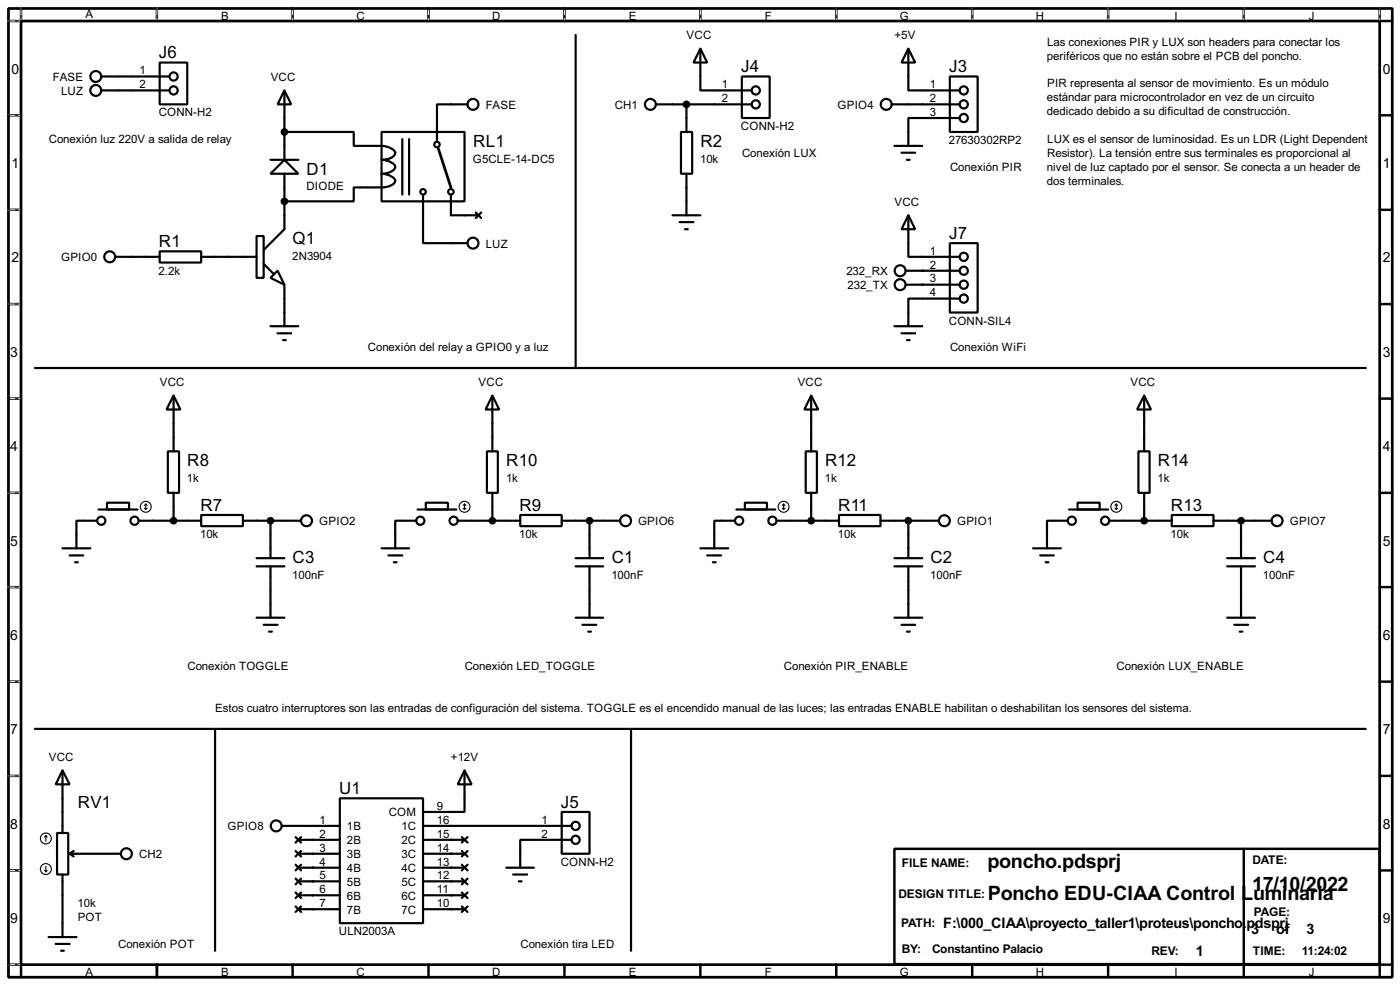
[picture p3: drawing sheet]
<svg xmlns="http://www.w3.org/2000/svg" width="256mm" height="180mm" viewBox="0 0 256 180" stroke-linecap="round" stroke-linejoin="round" font-family="sans-serif">
<path d="M1.6 1.6h253.5v177.3h-253.5zM3.9 3.9h248.9v172.7h-248.9zM80.3 27.2l2.3 7.1" fill="none" stroke="#000" stroke-width=".5"/>
<g fill="none" stroke="#000" stroke-width=".45">
<path d="M3.9 1.6v2.3h-2.3M28.8 1.6v2.3M53.6 1.6v2.3M78.5 1.6v2.3M103.4 1.6v2.3M128.3 1.6v2.3M153.2 1.6v2.3M178.1 1.6v2.3M203 1.6v2.3M227.9 1.6v2.3M252.8 1.6v2.3h2.3M1.6 21.1h2.3"/>
<path d="M1.6 38.4h2.3M252.8 21.1h2.3M252.8 38.4h2.3M1.6 55.7h2.3M252.8 55.7h2.3M1.6 73h2.3M252.8 73h2.3M1.6 90.2h2.3M252.8 90.2h2.3M1.6 107.5h2.3M252.8 107.5h2.3M1.6 124.8h2.3"/>
<path d="M252.8 124.8h2.3M1.6 142h2.3M1.6 159.3h2.3M163.9 155.4h88.9v21.1h-88.9zM227.9 155.4v21.1M252.8 142h2.3M252.8 159.3h2.3M1.6 176.6h2.3v2.3M28.8 176.6v2.3M53.6 176.6v2.3M78.5 176.6v2.3M103.4 176.6v2.3"/>
<path d="M128.3 176.6v2.3M153.2 176.6v2.3M178.1 176.6v2.3M203 176.6v2.3M227.9 176.6v2.3M255.1 176.6h-2.3v2.3"/>
</g>
<g fill="none" stroke="#fff" stroke-width=".18">
<path d="M1.3 3.9h2.3M3.9 1.3v2.3M28.8 1.3v2.3M53.6 1.3v2.3M78.5 1.3v2.3M103.4 1.3v2.3M128.3 1.3v2.3M153.2 1.3v2.3M178.1 1.3v2.3M203 1.3v2.3M227.9 1.3v2.3M252.8 1.3v2.3"/>
<path d="M1.3 21.1h2.3M1.3 38.4h2.3M1.3 55.7h2.3M1.3 73h2.3M1.3 90.2h2.3M1.3 107.5h2.3M1.3 124.8h2.3M1.3 142h2.3M1.3 159.3h2.3M1.3 176.6h2.3"/>
</g>
<g fill="none" stroke="#000" stroke-width=".18" stroke-dasharray=".5 1">
<path d="M1.3 3.9h2.3M3.9 1.3v2.3M28.8 1.3v2.3M53.6 1.3v2.3M78.5 1.3v2.3M103.4 1.3v2.3M128.3 1.3v2.3M153.2 1.3v2.3M178.1 1.3v2.3M203 1.3v2.3M227.9 1.3v2.3M252.8 1.3v2.3"/>
<path d="M1.3 21.1h2.3M1.3 38.4h2.3M1.3 55.7h2.3M1.3 73h2.3M1.3 90.2h2.3M1.3 107.5h2.3M1.3 124.8h2.3M1.3 142h2.3M1.3 159.3h2.3M1.3 176.6h2.3"/>
</g>
<g fill="none" stroke="#000" stroke-width=".4">
<path d="M18.6 14h12.4M18.6 16.6h12.4M29.3 11.5h5v7.6h-5zM52.1 16.6l1.3 2.5h-2.5zM52.1 16.6v12.7M85.7 19.1h-5.6v6.9M105.5 6.4v61M120.2 19.1h17.5M125.8 19.1v5.1M128.3 8.9l1.3 2.6h-2.5zM128.3 8.9v7.7h9.4M135.9 14h5.1v7.6h-5.1z"/>
<path d="M163.4 19.1h12.4M166.4 8.9l1.3 2.6h-2.5zM166.4 8.9v7.7h9.4M174 14h5.1v10.2h-5.1zM49.6 29.3h5.1M52.1 29.3l2.6 2.5h-5.1zM52.1 24.2h12.7v2.5h2.6a6.9 6.9 0 0 1 4.2 .4 .89 .89 0 0 1 .8 .9 .89 .89 0 0 1-.8 .9l-1.7 .4a2.65 2.65 0 0 1 2.5 1.2 2.29 2.29 0 0 1-2.5 1.3 2.65 2.65 0 0 1 2.5 1.3 2.27 2.27 0 0 1-2.5 1.2h-5.1v2.6h-12.7M52.1 31.8v10.2l-3.8 3.8M69.9 24.2h15.2v12.7h-15.2zM73.7 25.5v10.1M75 25.5v10.1M77.5 35.6v8.9h8.2"/>
<path d="M82.6 35.6v3.8h5.1M87.2 38.9l1 1M88.2 38.9l-1 1M123.2 39.4h5.1M124.8 24.2h2v7.6h-2zM125.8 31.8v7.6M163.9 26.7h5.1M165.2 28h2.5M166.2 29.3h.5M166.4 39.4l1.3 2.6h-2.5zM166.4 39.4v7.6h9.4M175.8 21.6h-9.4v5.1"/>
<path d="M21.1 47h8.2M29.3 46h7.6v2.1h-7.6zM36.9 47h10.1M47 43.2h1.3v7.7h-1.3zM48.3 48.3l1.8 1.8M49.6 50.9l1.3-1.3 1.2 2.5zM49.6 59.7h5.1M52.1 52.1v7.6M124.5 40.7h2.6M125.5 42h.5M163.9 59.7h5.1M165.9 49.6h9.9"/>
<path d="M165.9 52.1h9.9M174 44.5h5.1v12.7h-5.1zM175.8 54.7h-9.4v5M6.4 67.4h243.8M31.8 72.4l1.3 2.6h-2.6zM31.8 72.4v10.2M50.9 61h2.5M51.9 62.3h.5M90.2 72.4l1.3 2.6h-2.5zM90.2 72.4v10.2M148.6 72.4l1.3 2.6h-2.5zM148.6 72.4v10.2"/>
<path d="M165.2 61h2.5M166.2 62.3h.5M209.6 72.4l1.3 2.6h-2.6zM209.6 72.4v10.2M17.8 95.3h-3.8v5.1M18.1 93.3h7.1M19.6 92h4.1v1.3h-4.1zM25.5 95.3h11.4M30.8 82.6h2v7.6h-2zM31.8 90.2v5.1M36.9 94.3h7.6v2h-7.6zM44.5 95.3h10.7"/>
<path d="M49.6 95.3v6.9M76.3 95.3h-3.9v5.1M76.5 93.3h7.1M78 92h4.1v1.3h-4.1zM83.9 95.3h11.4M89.2 82.6h2v7.6h-2zM90.2 90.2v5.1M95.3 94.3h7.6v2h-7.6zM102.9 95.3h10.7M108 95.3v6.9M134.7 95.3h-3.8v5.1M134.9 93.3h7.1"/>
<path d="M136.5 92h4v1.3h-4zM142.3 95.3h11.4M147.6 82.6h2.1v7.6h-2.1zM148.6 90.2v5.1M153.7 94.3h7.6v2h-7.6zM161.3 95.3h10.7M166.4 95.3v6.9M195.6 95.3h-3.8v5.1M195.9 93.3h7.1M197.4 92h4.1v1.3h-4.1zM203.3 95.3h11.4M208.6 82.6h2v7.6h-2z"/>
<path d="M209.6 90.2v5.1M214.7 94.3h7.6v2h-7.6zM222.3 95.3h10.7M227.4 95.3v6.9M11.5 100.4h5.1M12.8 101.7h2.5M13.8 102.9h.5M47 102.2h5.1M47 103.7h5.1M47 113.1h5.1M48.3 114.4h2.6M49.3 115.6h.5"/>
<path d="M49.6 103.7v9.4M69.9 100.4h5.1M71.2 101.7h2.5M72.2 102.9h.5M105.5 102.2h5M105.5 103.7h5M105.5 113.1h5M106.7 114.4h2.6M107.8 115.6h.5M108 103.7v9.4M128.3 100.4h5.1M129.6 101.7h2.5"/>
<path d="M130.6 102.9h.5M163.9 102.2h5.1M163.9 103.7h5.1M163.9 113.1h5.1M165.2 114.4h2.5M166.2 115.6h.5M166.4 103.7v9.4M189.3 100.4h5.1M190.6 101.7h2.5M191.6 102.9h.5M224.8 102.2h5.1M224.8 103.7h5.1"/>
<path d="M224.8 113.1h5.1M226.1 114.4h2.6M227.1 115.6h.5M227.4 103.7v9.4M6.4 133.4h243.8M39.4 133.4v40.6M115.6 133.4v40.6M10.5 152.5h2v7.6h-2zM11.5 141l1.3 2.6h-2.6zM11.5 141v11.5M12.8 156.3h9.4M12.8 156.3l.7 .5"/>
<path d="M13.5 155.8l-.7 .5M51.6 151.2h10.7M54.2 153.2l1 1M54.2 155.8l1 1M54.2 158.3l1 1M54.7 156.3h7.6M54.7 153.7h7.6M54.7 158.8h7.6M55.2 153.2l-1 1M55.2 155.8l-1 1M55.2 158.3l-1 1M62.3 146.1h15.2v22.9h-15.2z"/>
<path d="M77.5 156.3h7.6M77.5 151.2h27.2M77.5 153.7h7.6M77.5 158.8h7.6M84.6 153.2l1.1 1M84.6 155.8l1.1 1M84.6 158.3l1.1 1M85.1 141l1.3 2.6h-2.5zM85.1 141v7.6h-7.6M85.7 153.2l-1.1 1M85.7 155.8l-1.1 1M85.7 158.3l-1.1 1"/>
<path d="M92.8 158.8h5M102.9 148.6h5.1v7.7h-5.1zM104.7 153.7h-9.4v5.1M8.9 171.5h5.1M10.2 172.8h2.6M11.2 174h.5M11.5 160.1v11.4M54.2 160.8l1 1.1M54.2 163.4l1 1M54.2 165.9l1 1M54.7 161.3h7.6M54.7 163.9h7.6"/>
<path d="M54.7 166.4h7.6M55.2 160.8l-1 1.1M55.2 163.4l-1 1M55.2 165.9l-1 1M77.5 161.3h7.6M77.5 163.9h7.6M77.5 166.4h7.6M84.6 160.8l1.1 1.1M84.6 163.4l1.1 1M84.6 165.9l1.1 1M85.7 160.8l-1.1 1.1M85.7 163.4l-1.1 1"/>
<path d="M85.7 165.9l-1.1 1M94 160.1h2.6M95.1 161.3h.5"/>
<circle cx="17.5" cy="14" r="1"/>
<circle cx="17.5" cy="16.6" r="1"/>
<circle cx="31.8" cy="14" r=".75"/>
<circle cx="31.8" cy="16.6" r=".75"/>
<circle cx="86.6" cy="19.1" r="1"/>
<circle cx="119.1" cy="19.1" r="1"/>
<circle cx="138.4" cy="19.1" r=".75"/>
<circle cx="138.4" cy="16.6" r=".75"/>
<circle cx="162.3" cy="19.1" r="1"/>
<circle cx="176.5" cy="16.6" r=".75"/>
<circle cx="176.5" cy="19.1" r=".75"/>
<circle cx="77.5" cy="35.1" r=".5"/>
<circle cx="80" cy="26.5" r=".5"/>
<circle cx="82.6" cy="35.1" r=".5"/>
<circle cx="176.5" cy="21.6" r=".75"/>
<circle cx="20.1" cy="47" r="1"/>
<circle cx="86.6" cy="44.5" r="1"/>
<circle cx="164.9" cy="49.6" r="1"/>
<circle cx="164.9" cy="52.1" r="1"/>
<circle cx="176.5" cy="52.1" r=".75"/>
<circle cx="176.5" cy="54.7" r=".75"/>
<circle cx="176.5" cy="47" r=".75"/>
<circle cx="176.5" cy="49.6" r=".75"/>
<circle cx="18.5" cy="95.3" r=".75"/>
<circle cx="24.6" cy="95.3" r=".75"/>
<circle cx="56.1" cy="95.3" r="1"/>
<circle cx="77" cy="95.3" r=".75"/>
<circle cx="83.1" cy="95.3" r=".75"/>
<circle cx="114.6" cy="95.3" r="1"/>
<circle cx="135.4" cy="95.3" r=".75"/>
<circle cx="141.5" cy="95.3" r=".75"/>
<circle cx="173" cy="95.3" r="1"/>
<circle cx="196.3" cy="95.3" r=".75"/>
<circle cx="202.4" cy="95.3" r=".75"/>
<circle cx="233.9" cy="95.3" r="1"/>
<circle cx="23.1" cy="156.3" r="1"/>
<circle cx="50.6" cy="151.2" r="1"/>
<circle cx="105.4" cy="151.2" r=".75"/>
<circle cx="105.4" cy="153.7" r=".75"/>
</g>
<g fill="#000">
<circle cx="169" cy="49.6" r=".2"/>
<circle cx="169" cy="52.1" r=".2"/>
<circle cx="57.2" cy="153.7" r=".2"/>
<circle cx="57.2" cy="156.3" r=".2"/>
<circle cx="57.2" cy="158.8" r=".2"/>
<circle cx="82.6" cy="153.7" r=".2"/>
<circle cx="82.6" cy="156.3" r=".2"/>
<circle cx="82.6" cy="158.8" r=".2"/>
<circle cx="57.2" cy="163.9" r=".2"/>
<circle cx="57.2" cy="166.4" r=".2"/>
<circle cx="57.2" cy="161.3" r=".2"/>
<circle cx="82.6" cy="166.4" r=".2"/>
<circle cx="82.6" cy="161.3" r=".2"/>
<circle cx="82.6" cy="163.9" r=".2"/>
</g>
<g fill="#000" stroke="#000" stroke-width=".4">
<circle cx="125.7" cy="19.1" r=".5"/>
<circle cx="52.1" cy="24.2" r=".5"/>
<circle cx="52.1" cy="36.9" r=".5"/>
<circle cx="31.8" cy="95.3" r=".5"/>
<circle cx="49.5" cy="95.3" r=".5"/>
<circle cx="90.2" cy="95.3" r=".5"/>
<circle cx="108" cy="95.3" r=".5"/>
<circle cx="148.6" cy="95.3" r=".5"/>
<circle cx="166.4" cy="95.3" r=".5"/>
<circle cx="209.6" cy="95.3" r=".5"/>
<circle cx="227.3" cy="95.3" r=".5"/>
</g>
<g fill="none" stroke="#000" stroke-width=".2">
<path d="M26.5 93l.2 .3M26.7 92.3v1M26.7 92.3l-.2 .2M26.7 92.3l.3 .2M27 93l-.3 .3M84.9 93l.2 .3M85.1 92.3v1M85.1 92.3l-.2 .2M85.1 92.3l.3 .2M85.4 93l-.3 .3M143.3 93l.3 .3M143.6 92.3v1"/>
<path d="M143.6 92.3l-.3 .2M143.6 92.3l.2 .2M143.8 93l-.2 .3M204.3 93l.2 .3M204.5 92.3v1M204.5 92.3l-.2 .2M204.5 92.3l.3 .2M204.8 93l-.3 .3M8.2 159.3l.2 .3M8.4 153l-.2 .2M8.4 153l.3 .2M8.4 153v1"/>
<path d="M8.4 158.6v1M8.7 159.3l-.3 .3"/>
<circle cx="26.7" cy="92.8" r="1"/>
<circle cx="85.1" cy="92.8" r="1"/>
<circle cx="143.5" cy="92.8" r="1"/>
<circle cx="204.5" cy="92.8" r="1"/>
<circle cx="8.4" cy="159.1" r="1"/>
<circle cx="8.4" cy="153.5" r="1"/>
</g>
<g font-size="4.1">
<text x="180.9" y="158.9">poncho.pdsprj</text>
<text x="181" y="164.8">Poncho EDU-CIAA Control Luminaria</text>
<text x="229.4" y="163">17/10/2022</text>
</g>
<g font-size="3.5">
<text x="29.1" y="10.6">J6</text>
<text x="135.8" y="13.2">J4</text>
<text x="173.9" y="13.2">J3</text>
<text x="86.7" y="26.8">RL1</text>
<text x="128.3" y="26.8">R2</text>
<text x="56.2" y="31.9">D1</text>
<text x="29.1" y="45.2">R1</text>
<text x="53.6" y="44.6">Q1</text>
<text x="173.9" y="43.7">J7</text>
<text x="34.3" y="85.3">R8</text>
<text x="92.8" y="85.3">R10</text>
<text x="151.2" y="85.3">R12</text>
<text x="212.1" y="85.3">R14</text>
<text x="36.7" y="93.5">R7</text>
<text x="95.2" y="93.5">R9</text>
<text x="153.6" y="93.5">R11</text>
<text x="214.5" y="93.5">R13</text>
<text x="53.6" y="103.1">C3</text>
<text x="112.1" y="103.1">C1</text>
<text x="170.5" y="103.1">C2</text>
<text x="231.4" y="103.1">C4</text>
<text x="14.3" y="147.8">RV1</text>
<text x="62.1" y="145.3">U1</text>
<text x="102.8" y="147.8">J5</text>
</g>
<g font-size="3">
<text x="172.8" y="169.8">F:\000_CIAA\proyecto_taller1\proteus\poncho.</text>
<text x="228.4" y="169.8">pdsprj</text>
<text x="229.2" y="170.9">3</text>
<text x="233.8" y="170.9">of</text>
<text x="239.4" y="170.9">3</text>
<text x="219.1" y="174.9">1</text>
</g>
<g font-size="2.9">
<text x="2.1" y="13.5">0</text>
<text x="253.4" y="13.5">0</text>
<text x="2.1" y="30.7">1</text>
<text x="253.4" y="30.7">1</text>
<text x="2.1" y="48">2</text>
<text x="253.4" y="48">2</text>
<text x="1.9" y="65.3">3</text>
<text x="253.4" y="65.3">3</text>
<text x="1.9" y="82.5">4</text>
<text x="253.4" y="82.5">4</text>
<text x="1.9" y="99.9">5</text>
<text x="253.4" y="99.9">5</text>
<text x="1.9" y="117.1">6</text>
<text x="253.4" y="117.1">6</text>
<text x="1.9" y="134.4">7</text>
<text x="253.4" y="134.4">7</text>
<text x="1.9" y="151.7">8</text>
<text x="253.4" y="151.7">8</text>
<text x="1.9" y="168.9">9</text>
<text x="253.4" y="168.9">9</text>
</g>
<g font-size="2.5">
<text x="165.2" y="158.7">FILE NAME:</text>
<text x="229.4" y="158.2">DATE:</text>
<text x="164.6" y="164.3">DESIGN TITLE:</text>
<text x="229.7" y="167.6">PAGE:</text>
<text x="165.1" y="169.6">PATH:</text>
<text x="165.2" y="174.5">BY:</text>
<text x="170.7" y="174.5">Constantino Palacio</text>
<text x="210.9" y="174.7">REV:</text>
<text x="229.5" y="174.7">TIME:</text>
<text x="238.5" y="174.7">11:24:02</text>
</g>
<g font-size="2.4">
<text x="15.6" y="3.4">A</text>
<text x="40.5" y="3.6">B</text>
<text x="65.3" y="3.6">C</text>
<text x="90.2" y="3.6">D</text>
<text x="115.2" y="3.6">E</text>
<text x="140.1" y="3.6">F</text>
<text x="164.8" y="3.6">G</text>
<text x="189.8" y="3.6">H</text>
<text x="215.1" y="3.6">I</text>
<text x="239.8" y="3.6">J</text>
<text x="125.8" y="7.2">VCC</text>
<text x="163.9" y="7.2">+5V</text>
<text x="191.8" y="10.9">periféricos que no están sobre el PCB del poncho.</text>
<text x="191.8" y="8.4">Las conexiones PIR y LUX son headers para conectar los</text>
<text x="9.7" y="14.8">FASE</text>
<text x="11.2" y="17.3">LUZ</text>
<text x="25.6" y="13.6">1</text>
<text x="25.6" y="16.2">2</text>
<text x="49.6" y="14.8">VCC</text>
<text x="132.3" y="16.2">1</text>
<text x="170.4" y="16.2">1</text>
<text x="191.8" y="16">PIR representa al sensor de movimiento. Es un módulo</text>
<text x="29.1" y="21.3">CONN-H2</text>
<text x="89" y="19.9">FASE</text>
<text x="112.6" y="19.9">CH1</text>
<text x="132.3" y="18.7">2</text>
<text x="135.7" y="23.8">CONN-H2</text>
<text x="153.4" y="19.9">GPIO4</text>
<text x="170.4" y="18.7">2</text>
<text x="170.4" y="21.2">3</text>
<text x="191.8" y="18.5">estándar para microcontrolador en vez de un circuito</text>
<text x="191.8" y="21.1">dedicado debido a su dificultad de construcción.</text>
<text x="8.9" y="26.1">Conexión luz 220V a salida de relay</text>
<text x="86.6" y="29.8">G5CLE-14-DC5</text>
<text x="128.3" y="29.8">10k</text>
<text x="135.9" y="28.7">Conexión LUX</text>
<text x="173.8" y="26.4">27630302RP2</text>
<text x="191.8" y="26.1">LUX es el sensor de luminosidad. Es un LDR (Light Dependent</text>
<text x="191.8" y="28.7">Resistor). La tensión entre sus terminales es proporcional al</text>
<text x="56.1" y="34.9">DIODE</text>
<text x="174" y="31.2">Conexión PIR</text>
<text x="191.8" y="31.2">nivel de luz captado por el sensor. Se conecta a un header de</text>
<text x="191.8" y="33.8">dos terminales.</text>
<text x="163.9" y="37.7">VCC</text>
<text x="11.2" y="47.8">GPIO0</text>
<text x="53.6" y="47.6">2N3904</text>
<text x="89" y="45.3">LUZ</text>
<text x="170.4" y="46.6">1</text>
<text x="29.1" y="50.3">2.2k</text>
<text x="155.1" y="50.4">232_RX</text>
<text x="155.3" y="52.9">232_TX</text>
<text x="170.4" y="49.2">2</text>
<text x="170.4" y="51.7">3</text>
<text x="170.4" y="54.3">4</text>
<text x="173.8" y="59.4">CONN-SIL4</text>
<text x="67.4" y="64.2">Conexión del relay a GPIO0 y a luz</text>
<text x="174" y="64.2">Conexión WiFi</text>
<text x="29.3" y="70.7">VCC</text>
<text x="87.7" y="70.7">VCC</text>
<text x="146.1" y="70.7">VCC</text>
<text x="207.1" y="70.7">VCC</text>
<text x="34.3" y="88.2">1k</text>
<text x="92.7" y="88.2">1k</text>
<text x="151.1" y="88.2">1k</text>
<text x="212.1" y="88.2">1k</text>
<text x="36.7" y="98.5">10k</text>
<text x="58.5" y="96.1">GPIO2</text>
<text x="95.1" y="98.5">10k</text>
<text x="116.9" y="96.1">GPIO6</text>
<text x="153.5" y="98.5">10k</text>
<text x="175.3" y="96.1">GPIO1</text>
<text x="214.5" y="98.5">10k</text>
<text x="236.3" y="96.1">GPIO7</text>
<text x="53.6" y="106">100nF</text>
<text x="112" y="106">100nF</text>
<text x="170.4" y="106">100nF</text>
<text x="231.4" y="106">100nF</text>
<text x="34.3" y="122.7">Conexión TOGGLE</text>
<text x="85.1" y="122.7">Conexión LED_TOGGLE</text>
<text x="143.6" y="122.7">Conexión PIR_ENABLE</text>
<text x="204.5" y="122.7">Conexión LUX_ENABLE</text>
<text x="39.4" y="130.3">Estos cuatro interruptores son las entradas de configuración del sistema. TOGGLE es el encendido manual de las luces; las entradas ENABLE habilitan o deshabilitan los sensores del sistema.</text>
<text x="8.9" y="139.3">VCC</text>
<text x="82.6" y="139.3">+12V</text>
<text x="71.2" y="149.4">COM</text>
<text x="80.1" y="148.2">9</text>
<text x="41.7" y="152">GPIO8</text>
<text x="58.6" y="150.8">1</text>
<text x="58.6" y="153.3">2</text>
<text x="58.6" y="155.9">3</text>
<text x="63.6" y="152">1B</text>
<text x="63.6" y="154.5">2B</text>
<text x="73.6" y="152">1C</text>
<text x="73.6" y="154.5">2C</text>
<text x="80.1" y="150.8">16</text>
<text x="80.1" y="153.3">15</text>
<text x="80.1" y="155.9">14</text>
<text x="99.2" y="150.8">1</text>
<text x="99.2" y="153.3">2</text>
<text x="25.5" y="157.1">CH2</text>
<text x="58.6" y="158.4">4</text>
<text x="58.6" y="160.9">5</text>
<text x="63.6" y="157.1">3B</text>
<text x="63.6" y="159.6">4B</text>
<text x="73.6" y="157.1">3C</text>
<text x="73.6" y="159.6">4C</text>
<text x="80.1" y="158.4">13</text>
<text x="80.1" y="160.9">12</text>
<text x="102.7" y="158.5">CONN-H2</text>
<text x="14.2" y="166.1">10k</text>
<text x="58.6" y="163.5">6</text>
<text x="58.6" y="166">7</text>
<text x="63.6" y="162.1">5B</text>
<text x="63.6" y="164.7">6B</text>
<text x="63.6" y="167.2">7B</text>
<text x="73.6" y="162.1">5C</text>
<text x="73.6" y="164.7">6C</text>
<text x="73.6" y="167.2">7C</text>
<text x="80.1" y="163.5">11</text>
<text x="80.1" y="166">10</text>
<text x="14.2" y="168.6">POT</text>
<text x="21.6" y="173.5">Conexión POT</text>
<text x="62.1" y="171.2">ULN2003A</text>
<text x="95.3" y="173.5">Conexión tira LED</text>
<text x="15.6" y="178.7">A</text>
<text x="40.5" y="178.7">B</text>
<text x="65.3" y="178.7">C</text>
<text x="90.2" y="178.7">D</text>
<text x="115.2" y="178.7">E</text>
<text x="140.1" y="178.7">F</text>
<text x="164.8" y="178.7">G</text>
<text x="189.8" y="178.7">H</text>
<text x="215.1" y="178.7">I</text>
<text x="239.8" y="178.7">J</text>
</g>
</svg>
